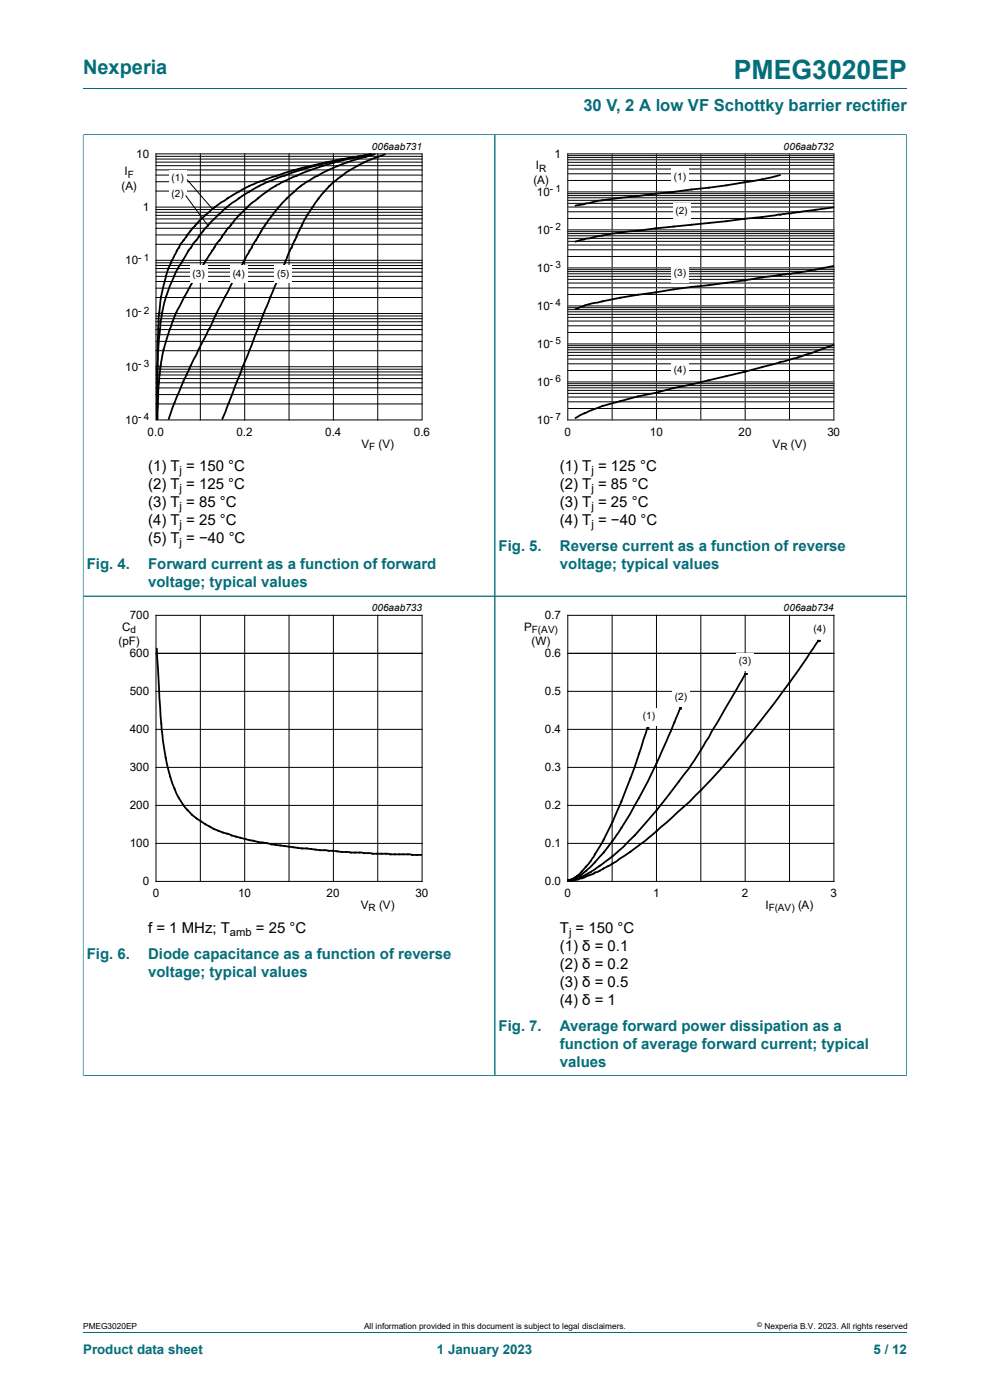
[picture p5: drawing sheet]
<svg xmlns="http://www.w3.org/2000/svg" width="210mm" height="297mm" viewBox="0 0 210 297" stroke-linecap="round" stroke-linejoin="round" font-family="sans-serif">
<path d="M17.6 18.8h174.8M17.6 28.5v98h87.4v-97.9h-87.4" fill="none" stroke="#036e7a" stroke-width=".21"/>
<path d="M20.4 29.8h81.8v66.3h-81.8z" fill="none" stroke="#fff" stroke-width=".21"/>
<g fill="none" stroke="#000" stroke-width=".21">
<path d="M33.1 32.6h56.4v56.5h-56.4zM33.1 38.6h56.4M33.1 37.1h56.4M33.1 36h56.4M33.1 35.2h56.4M33.1 34.4h56.4M33.1 33.7h56.4M33.1 33.2h56.4M42.5 32.6v56.5M51.9 32.6v56.5M61.3 32.6v56.5M70.7 32.6v56.5"/>
<path d="M80.1 32.6v56.5M33.1 59.7h56.4M33.1 58.6h56.4M33.1 57.7h56.4M33.1 57h56.4M33.1 56.3h56.4M33.1 55.7h56.4M33.1 55.2h56.4M33.1 51.8h56.4M33.1 49.8h56.4M33.1 48.4h56.4M33.1 47.3h56.4"/>
<path d="M33.1 46.4h56.4M33.1 45.7h56.4M33.1 45h56.4M33.1 44.5h56.4M33.1 43.9h56.4M33.1 40.5h56.4M33.1 79.6h56.4M33.1 78.9h56.4M33.1 78.3h56.4M33.1 77.8h56.4M33.1 74.4h56.4M33.1 72.4h56.4"/>
<path d="M33.1 71h56.4M33.1 69.9h56.4M33.1 69h56.4M33.1 68.3h56.4M33.1 67.6h56.4M33.1 67h56.4M33.1 66.5h56.4M33.1 63.1h56.4M33.1 61.1h56.4M33.1 85.7h56.4M33.1 83.7h56.4M33.1 82.3h56.4"/>
<path d="M33.1 81.2h56.4M33.1 80.3h56.4"/>
</g>
<path d="M78.7 32.7a85.1 85.1 0 0 0-23.7 6.8 39.1 39.1 0 0 0-14.7 13.3l-.2 .1a39.1 39.1 0 0 0-5.2 11.1 53.8 53.8 0 0 0-1.4 12.2l-.1 1.4M79.4 32.7a45.1 45.1 0 0 0-15.6 6.8 40.8 40.8 0 0 0-9.8 11.9l-7.7 14.3-1.7 3.6-3.5 6.9a99.8 99.8 0 0 0-5.3 12.6M81.6 32.7a27.3 27.3 0 0 0-17.6 15.2l-2.4 5-5.7 13.7-8.7 22.2M33.4 77.6l-.1 7.9M33.4 77.6v-1.4a112.2 112.2 0 0 1 .8-13.2 29.4 29.4 0 0 1 12-19.5 37.1 37.1 0 0 1 12.6-6.2 116.6 116.6 0 0 1 19.8-4.6 64.1 64.1 0 0 0-20.2 6.8 38.1 38.1 0 0 0-11.8 11.5l-.7 .7-1.2 2a90.6 90.6 0 0 0-8.1 14.5 47.7 47.7 0 0 0-3.1 18.2l-.1 2.4M33.3 85.5v3.3" fill="none" stroke="#000" stroke-width=".38"/>
<g fill="#fff">
<path d="M35.8 36.1h3.9v3.7h-3.9z"/>
<path d="M35.8 39.5h3.9v3.7h-3.9z"/>
<path d="M40.3 56.3h3.8v3.7h-3.8z"/>
<path d="M48.8 56.3h3.8v3.7h-3.8z"/>
<path d="M58.2 56.3h3.8v3.7h-3.8z"/>
</g>
<path d="M39.7 38.1l5.4 6.3M120.4 32.6v56.5M129.8 32.6v56.5M139.3 32.6v56.5M148.7 32.6v56.5M158.1 32.6v56.5M167.5 32.6v56.5M176.9 32.6v56.5M39.4 41.5l4.8 6.5" fill="none" stroke="#000" stroke-width=".21"/>
<path d="M192.3 28.5v98h-87.3v-97.9h87.4" fill="none" stroke="#036e7a" stroke-width=".21"/>
<path d="M107.7 29.8h81.9v66.3h-81.9z" fill="none" stroke="#fff" stroke-width=".21"/>
<path d="M120.4 89.1h56.5z" fill="#fff"/>
<path d="M120.4 89.1h56.5" fill="none" stroke="#000" stroke-width=".21"/>
<path d="M120.4 86.7h56.5z" fill="#fff"/>
<path d="M120.4 86.7h56.5" fill="none" stroke="#000" stroke-width=".21"/>
<path d="M120.4 85.2h56.5z" fill="#fff"/>
<path d="M120.4 85.2h56.5" fill="none" stroke="#000" stroke-width=".21"/>
<path d="M120.4 84.2h56.5z" fill="#fff"/>
<path d="M120.4 84.2h56.5" fill="none" stroke="#000" stroke-width=".21"/>
<path d="M120.4 83.5h56.5z" fill="#fff"/>
<path d="M120.4 83.5h56.5" fill="none" stroke="#000" stroke-width=".21"/>
<path d="M120.4 82.8h56.5z" fill="#fff"/>
<path d="M120.4 82.8h56.5" fill="none" stroke="#000" stroke-width=".21"/>
<path d="M120.4 82.3h56.5z" fill="#fff"/>
<path d="M120.4 82.3h56.5" fill="none" stroke="#000" stroke-width=".21"/>
<path d="M120.4 81.8h56.5z" fill="#fff"/>
<path d="M120.4 81.8h56.5" fill="none" stroke="#000" stroke-width=".21"/>
<path d="M120.4 81.4h56.5z" fill="#fff"/>
<path d="M120.4 81.4h56.5" fill="none" stroke="#000" stroke-width=".21"/>
<path d="M120.4 81h56.5z" fill="#fff"/>
<path d="M120.4 81h56.5" fill="none" stroke="#000" stroke-width=".21"/>
<path d="M120.4 78.6h56.5z" fill="#fff"/>
<path d="M120.4 78.6h56.5" fill="none" stroke="#000" stroke-width=".21"/>
<path d="M120.4 77.2h56.5z" fill="#fff"/>
<path d="M120.4 77.2h56.5" fill="none" stroke="#000" stroke-width=".21"/>
<path d="M120.4 76.2h56.5z" fill="#fff"/>
<path d="M120.4 76.2h56.5" fill="none" stroke="#000" stroke-width=".21"/>
<path d="M120.4 75.4h56.5z" fill="#fff"/>
<path d="M120.4 75.4h56.5" fill="none" stroke="#000" stroke-width=".21"/>
<path d="M120.4 74.8h56.5z" fill="#fff"/>
<path d="M120.4 74.8h56.5" fill="none" stroke="#000" stroke-width=".21"/>
<path d="M120.4 74.2h56.5z" fill="#fff"/>
<path d="M120.4 74.2h56.5" fill="none" stroke="#000" stroke-width=".21"/>
<path d="M120.4 73.7h56.5z" fill="#fff"/>
<path d="M120.4 73.7h56.5" fill="none" stroke="#000" stroke-width=".21"/>
<path d="M120.4 73.3h56.5z" fill="#fff"/>
<path d="M120.4 73.3h56.5" fill="none" stroke="#000" stroke-width=".21"/>
<path d="M120.4 73h56.5z" fill="#fff"/>
<path d="M120.4 73h56.5" fill="none" stroke="#000" stroke-width=".21"/>
<path d="M120.4 70.5h56.5z" fill="#fff"/>
<path d="M120.4 70.5h56.5" fill="none" stroke="#000" stroke-width=".21"/>
<path d="M120.4 69.1h56.5z" fill="#fff"/>
<path d="M120.4 69.1h56.5" fill="none" stroke="#000" stroke-width=".21"/>
<path d="M120.4 68.1h56.5z" fill="#fff"/>
<path d="M120.4 68.1h56.5" fill="none" stroke="#000" stroke-width=".21"/>
<path d="M120.4 67.3h56.5z" fill="#fff"/>
<path d="M120.4 67.3h56.5" fill="none" stroke="#000" stroke-width=".21"/>
<path d="M120.4 66.7h56.5z" fill="#fff"/>
<path d="M120.4 66.7h56.5" fill="none" stroke="#000" stroke-width=".21"/>
<path d="M120.4 66.1h56.5z" fill="#fff"/>
<path d="M120.4 66.1h56.5" fill="none" stroke="#000" stroke-width=".21"/>
<path d="M120.4 65.7h56.5z" fill="#fff"/>
<path d="M120.4 65.7h56.5" fill="none" stroke="#000" stroke-width=".21"/>
<path d="M120.4 65.3h56.5z" fill="#fff"/>
<path d="M120.4 65.3h56.5" fill="none" stroke="#000" stroke-width=".21"/>
<path d="M120.4 64.9h56.5z" fill="#fff"/>
<path d="M120.4 64.9h56.5" fill="none" stroke="#000" stroke-width=".21"/>
<path d="M120.4 62.5h56.5z" fill="#fff"/>
<path d="M120.4 62.5h56.5" fill="none" stroke="#000" stroke-width=".21"/>
<path d="M120.4 61.1h56.5z" fill="#fff"/>
<path d="M120.4 61.1h56.5" fill="none" stroke="#000" stroke-width=".21"/>
<path d="M120.4 60h56.5z" fill="#fff"/>
<path d="M120.4 60h56.5" fill="none" stroke="#000" stroke-width=".21"/>
<path d="M120.4 59.3h56.5z" fill="#fff"/>
<path d="M120.4 59.3h56.5" fill="none" stroke="#000" stroke-width=".21"/>
<path d="M120.4 58.6h56.5z" fill="#fff"/>
<path d="M120.4 58.6h56.5" fill="none" stroke="#000" stroke-width=".21"/>
<path d="M120.4 58.1h56.5z" fill="#fff"/>
<path d="M120.4 58.1h56.5" fill="none" stroke="#000" stroke-width=".21"/>
<path d="M120.4 57.6h56.5z" fill="#fff"/>
<path d="M120.4 57.6h56.5" fill="none" stroke="#000" stroke-width=".21"/>
<path d="M120.4 57.2h56.5z" fill="#fff"/>
<path d="M120.4 57.2h56.5" fill="none" stroke="#000" stroke-width=".21"/>
<path d="M120.4 56.8h56.5z" fill="#fff"/>
<path d="M120.4 56.8h56.5" fill="none" stroke="#000" stroke-width=".21"/>
<path d="M120.4 54.4h56.5z" fill="#fff"/>
<path d="M120.4 54.4h56.5" fill="none" stroke="#000" stroke-width=".21"/>
<path d="M120.4 53h56.5z" fill="#fff"/>
<path d="M120.4 53h56.5" fill="none" stroke="#000" stroke-width=".21"/>
<path d="M120.4 52h56.5z" fill="#fff"/>
<path d="M120.4 52h56.5" fill="none" stroke="#000" stroke-width=".21"/>
<path d="M120.4 51.2h56.5z" fill="#fff"/>
<path d="M120.4 51.2h56.5" fill="none" stroke="#000" stroke-width=".21"/>
<path d="M120.4 50.6h56.5z" fill="#fff"/>
<path d="M120.4 50.6h56.5" fill="none" stroke="#000" stroke-width=".21"/>
<path d="M120.4 50h56.5z" fill="#fff"/>
<path d="M120.4 50h56.5" fill="none" stroke="#000" stroke-width=".21"/>
<path d="M120.4 49.6h56.5z" fill="#fff"/>
<path d="M120.4 49.6h56.5" fill="none" stroke="#000" stroke-width=".21"/>
<path d="M120.4 49.1h56.5z" fill="#fff"/>
<path d="M120.4 49.1h56.5" fill="none" stroke="#000" stroke-width=".21"/>
<path d="M120.4 48.8h56.5z" fill="#fff"/>
<path d="M120.4 48.8h56.5" fill="none" stroke="#000" stroke-width=".21"/>
<path d="M120.4 46.3h56.5z" fill="#fff"/>
<path d="M120.4 46.3h56.5" fill="none" stroke="#000" stroke-width=".21"/>
<path d="M120.4 44.9h56.5z" fill="#fff"/>
<path d="M120.4 44.9h56.5" fill="none" stroke="#000" stroke-width=".21"/>
<path d="M120.4 43.9h56.5z" fill="#fff"/>
<path d="M120.4 43.9h56.5" fill="none" stroke="#000" stroke-width=".21"/>
<path d="M120.4 43.1h56.5z" fill="#fff"/>
<path d="M120.4 43.1h56.5" fill="none" stroke="#000" stroke-width=".21"/>
<path d="M120.4 42.5h56.5z" fill="#fff"/>
<path d="M120.4 42.5h56.5" fill="none" stroke="#000" stroke-width=".21"/>
<path d="M120.4 42h56.5z" fill="#fff"/>
<path d="M120.4 42h56.5" fill="none" stroke="#000" stroke-width=".21"/>
<path d="M120.4 41.5h56.5z" fill="#fff"/>
<path d="M120.4 41.5h56.5" fill="none" stroke="#000" stroke-width=".21"/>
<path d="M120.4 41.1h56.5z" fill="#fff"/>
<path d="M120.4 41.1h56.5" fill="none" stroke="#000" stroke-width=".21"/>
<path d="M120.4 40.7h56.5z" fill="#fff"/>
<path d="M120.4 40.7h56.5" fill="none" stroke="#000" stroke-width=".21"/>
<path d="M120.4 38.3h56.5z" fill="#fff"/>
<path d="M120.4 38.3h56.5" fill="none" stroke="#000" stroke-width=".21"/>
<path d="M120.4 36.9h56.5z" fill="#fff"/>
<path d="M120.4 36.9h56.5" fill="none" stroke="#000" stroke-width=".21"/>
<path d="M120.4 35.9h56.5z" fill="#fff"/>
<path d="M120.4 35.9h56.5" fill="none" stroke="#000" stroke-width=".21"/>
<path d="M120.4 35.1h56.5z" fill="#fff"/>
<path d="M120.4 35.1h56.5" fill="none" stroke="#000" stroke-width=".21"/>
<path d="M120.4 34.4h56.5z" fill="#fff"/>
<path d="M120.4 34.4h56.5" fill="none" stroke="#000" stroke-width=".21"/>
<path d="M120.4 33.9h56.5z" fill="#fff"/>
<path d="M120.4 33.9h56.5" fill="none" stroke="#000" stroke-width=".21"/>
<path d="M120.4 33.4h56.5z" fill="#fff"/>
<path d="M120.4 33.4h56.5" fill="none" stroke="#000" stroke-width=".21"/>
<path d="M120.4 33h56.5z" fill="#fff"/>
<path d="M120.4 33h56.5" fill="none" stroke="#000" stroke-width=".21"/>
<path d="M120.4 32.6h56.5z" fill="#fff"/>
<path d="M120.4 32.6h56.5" fill="none" stroke="#000" stroke-width=".21"/>
<path d="M165.4 37.2a161.3 161.3 0 0 1-20.6 3.3l-9.5 1.1a55.3 55.3 0 0 0-11.3 1.6l-1.9 .4M176.7 44l-8.9 1.3h-.9l-12.8 1.6-20.7 2.2a57 57 0 0 0-9.7 1.8l-1.6 .3M176.7 56.4l-7.1 1.4-4.5 .5-14.8 2.2a229.4 229.4 0 0 0-25.5 4.1l-2.7 1M176.7 73.2l-7.8 2.8-11 2.9-15 3.4-3.8 1a71.7 71.7 0 0 0-15.1 4.3l-1.9 1.1" fill="none" stroke="#000" stroke-width=".38"/>
<g fill="#fff">
<path d="M142.3 35.8h3.9v3.7h-3.9z"/>
<path d="M142.7 43.1h3.8v3.6h-3.8z"/>
<path d="M142.3 56.2h3.9v3.7h-3.9z"/>
<path d="M142.3 76.8h3.9v3.7h-3.9z"/>
</g>
<path d="M105 126.5v101.7M17.6 228.2h174.8M192.3 228.2v-101.7h-174.7v101.7" fill="none" stroke="#036e7a" stroke-width=".21"/>
<g fill="none" stroke="#000" stroke-width=".21">
<path d="M33.1 138.6h56.4M33.1 130.5h56.4v56.5h-56.4zM42.5 130.5v56.5M51.9 130.5v56.5M61.3 130.5v56.5M70.7 130.5v56.5M80.1 130.5v56.5M120.4 138.6h56.5M120.4 130.5h56.5v56.5h-56.5zM129.8 130.5v56.5M139.3 130.5v56.5M148.7 130.5v56.5"/>
<path d="M158.1 130.5v56.5M167.5 130.5v56.5M33.1 146.7h56.4M33.1 154.7h56.4M120.4 146.7h56.5M120.4 154.7h56.5M33.1 162.8h56.4M33.1 170.9h56.4M33.1 178.9h56.4M120.4 162.8h56.5M120.4 170.9h56.5M120.4 178.9h56.5"/>
</g>
<path d="M20.4 127.7h81.8v66.3h-81.8zM107.7 127.7h81.9v66.3h-81.9z" fill="none" stroke="#fff" stroke-width=".21"/>
<path d="M33.3 137.6l.5 10.5a68.9 68.9 0 0 0 2.8 18.1 15.8 15.8 0 0 0 9.7 10 57.8 57.8 0 0 0 13.2 3.2l2.7 .3a153.9 153.9 0 0 0 14.6 1.2l2.2 .2 10.3 .3M173.6 136a257.3 257.3 0 0 1-22.5 29.1l-3.6 3.6a157.6 157.6 0 0 1-10.6 9.7l-.8 .5a46.5 46.5 0 0 1-11.1 6.8l-2.4 .9-1.1 .1M137.3 154.4l-.5 1.7a141.4 141.4 0 0 1-9.2 22.9 21.7 21.7 0 0 1-5.7 7.2l-.5 .4h-.3l-.1 .2M144.3 150.3l-1.6 3.7a125.9 125.9 0 0 1-11.9 23.2 33.3 33.3 0 0 1-8 8.7l-1.5 .8M158.1 143l-8.4 14.3a56.6 56.6 0 0 1-5.7 8.5 103.2 103.2 0 0 1-13 14.9 32.9 32.9 0 0 1-8.6 5.7l-.9 .3M120.7 186.8h.3M121.2 186.7l-.5 .1h.3M121.5 186.7l-.5 .1M121.5 186.7h-.7v.1" fill="none" stroke="#000" stroke-width=".38"/>
<g fill="#fff">
<path d="M135.8 150.2h3.8v3.7h-3.8z"/>
<path d="M142.6 146.1h3.8v3.6h-3.8z"/>
<path d="M156.1 138.6h3.8v3.6h-3.8z"/>
<path d="M172 131.7h3.8v3.7h-3.8z"/>
</g>
<path d="M17.6 28.6v199.5M17.7 28.6h174.6M105 28.6v199.5M192.3 28.6v199.5M17.7 126.5h174.6M17.7 228.2h174.6M17.6 282.6h174.8" fill="none" stroke="#036e7a" stroke-width=".21"/>
<text font-size="5.6" fill="#036e7a" x="155.7" y="16.8">PMEG3020EP</text>
<text font-size="4.2" fill="#036e7a" x="17.6" y="15.6">Nexperia</text>
<text font-size="3.5" fill="#036e7a" x="123.7" y="23.7">30 V, 2 A low VF Schottky barrier rectifier</text>
<g font-size="3.2">
<text x="31.4" y="100">(1) T = 150 °C</text>
<text x="118.8" y="100">(1) T = 125 °C</text>
<text x="31.4" y="103.8">(2) T = 125 °C</text>
<text x="31.4" y="107.6">(3) T = 85 °C</text>
<text x="118.8" y="107.6">(3) T = 25 °C</text>
<text x="118.8" y="103.8">(2) T = 85 °C</text>
<text x="31.4" y="111.4">(4) T = 25 °C</text>
<text x="118.8" y="111.4">(4) T = −40 °C</text>
<text x="31.4" y="115.2">(5) T = −40 °C</text>
<text x="31.4" y="197.9">f = 1 MHz; T</text>
<text x="54.3" y="197.9">= 25 °C</text>
<text x="118.8" y="197.9">T = 150 °C</text>
<text x="118.8" y="201.7">(1) δ = 0.1</text>
<text x="118.8" y="205.5">(2) δ = 0.2</text>
<text x="118.8" y="209.3">(3) δ = 0.5</text>
<text x="118.8" y="213.1">(4) δ = 1</text>
</g>
<g font-size="3.2" fill="#036e7a">
<text x="105.8" y="117">Fig. 5.</text>
<text x="118.8" y="117">Reverse current as a function of reverse</text>
<text x="18.4" y="120.8">Fig. 4.</text>
<text x="31.4" y="120.8">Forward current as a function of forward</text>
<text x="31.4" y="124.6">voltage; typical values</text>
<text x="118.8" y="120.8">voltage; typical values</text>
<text x="18.4" y="203.5">Fig. 6.</text>
<text x="31.4" y="203.5">Diode capacitance as a function of reverse</text>
<text x="31.4" y="207.3">voltage; typical values</text>
<text x="105.8" y="218.7">Fig. 7.</text>
<text x="118.8" y="218.7">Average forward power dissipation as a</text>
<text x="118.8" y="222.5">function of average forward current; typical</text>
<text x="118.8" y="226.3">values</text>
</g>
<g font-size="2.8" fill="#036e7a">
<text x="17.6" y="287.2">Product data sheet</text>
<text x="92.7" y="287.2">1 January 2023</text>
<text x="185.3" y="287.2">5 / 12</text>
</g>
<g font-size="2.5">
<text x="28.9" y="33.5">10</text>
<text x="113.7" y="35.9">I</text>
<text x="117.7" y="33.5">1</text>
<text x="25.8" y="40.2">(A)</text>
<text x="26.4" y="37.2">I</text>
<text x="113.1" y="38.9">(A)</text>
<text x="113.9" y="41.5">10</text>
<text x="30.3" y="44.8">1</text>
<text x="113.9" y="49.6">10</text>
<text x="26.6" y="56">10</text>
<text x="113.9" y="57.7">10</text>
<text x="113.9" y="65.7">10</text>
<text x="26.6" y="67.3">10</text>
<text x="113.9" y="73.8">10</text>
<text x="26.6" y="78.6">10</text>
<text x="113.9" y="81.9">10</text>
<text x="26.6" y="89.9">10</text>
<text x="113.9" y="89.9">10</text>
<text x="31.3" y="92.5">0.0</text>
<text x="50.2" y="92.5">0.2</text>
<text x="69" y="92.5">0.4</text>
<text x="76.7" y="95">V</text>
<text x="80.3" y="95">(V)</text>
<text x="87.8" y="92.5">0.6</text>
<text x="119.7" y="92.5">0</text>
<text x="137.8" y="92.5">10</text>
<text x="156.6" y="92.5">20</text>
<text x="163.9" y="95">V</text>
<text x="167.8" y="95">(V)</text>
<text x="175.5" y="92.5">30</text>
<text x="27.5" y="131.4">700</text>
<text x="115.6" y="131.4">0.7</text>
<text x="25.2" y="136.9">(pF)</text>
<text x="25.9" y="133.9">C</text>
<text x="111.2" y="133.9">P</text>
<text x="112.8" y="136.9">(W)</text>
<text x="27.5" y="139.4">600</text>
<text x="115.6" y="139.4">0.6</text>
<text x="27.5" y="147.5">500</text>
<text x="115.6" y="147.5">0.5</text>
<text x="27.5" y="155.6">400</text>
<text x="115.6" y="155.6">0.4</text>
<text x="27.5" y="163.6">300</text>
<text x="115.6" y="163.6">0.3</text>
<text x="27.5" y="171.7">200</text>
<text x="115.6" y="171.7">0.2</text>
<text x="27.5" y="179.8">100</text>
<text x="115.6" y="179.8">0.1</text>
<text x="30.3" y="187.8">0</text>
<text x="32.4" y="190.4">0</text>
<text x="50.5" y="190.4">10</text>
<text x="69.3" y="190.4">20</text>
<text x="88.2" y="190.4">30</text>
<text x="115.6" y="187.8">0.0</text>
<text x="119.7" y="190.4">0</text>
<text x="138.5" y="190.4">1</text>
<text x="157.3" y="190.4">2</text>
<text x="176.1" y="190.4">3</text>
<text x="76.5" y="192.9">V</text>
<text x="80.4" y="192.9">(V)</text>
<text x="162.4" y="192.9">I</text>
<text x="169.3" y="192.9">(A)</text>
</g>
<g font-size="2.4">
<text x="38.1" y="100.6">j</text>
<text x="125.5" y="100.6">j</text>
<text x="38.1" y="104.4">j</text>
<text x="125.5" y="104.4">j</text>
<text x="38.1" y="108.2">j</text>
<text x="38.1" y="112">j</text>
<text x="125.5" y="112">j</text>
<text x="125.5" y="108.2">j</text>
<text x="38.1" y="115.8">j</text>
<text x="48.8" y="198.5">amb</text>
<text x="120.7" y="198.5">j</text>
</g>
<g font-size="2.1">
<text x="78.9" y="31.8">006aab731</text>
<text x="166.2" y="31.8">006aab732</text>
<text x="27.1" y="37.7">F</text>
<text x="36.4" y="38.5">(1)</text>
<text x="36.4" y="41.9">(2)</text>
<text x="114.3" y="36.5">R</text>
<text x="116.6" y="40.8">- 1</text>
<text x="142.9" y="38.2">(1)</text>
<text x="143.3" y="45.5">(2)</text>
<text x="116.6" y="48.8">- 2</text>
<text x="29.3" y="55.3">- 1</text>
<text x="40.8" y="58.7">(3</text>
<text x="42.7" y="58.7">)</text>
<text x="49.4" y="58.7">(4)</text>
<text x="58.8" y="58.7">(5)</text>
<text x="116.6" y="56.9">- 3</text>
<text x="142.9" y="58.6">(3)</text>
<text x="116.6" y="65">- 4</text>
<text x="29.3" y="66.6">- 2</text>
<text x="29.3" y="77.9">- 3</text>
<text x="116.6" y="73">- 5</text>
<text x="116.6" y="81.1">- 6</text>
<text x="142.9" y="79.2">(4)</text>
<text x="29.3" y="89.2">- 4</text>
<text x="116.6" y="89.2">- 7</text>
<text x="78.3" y="95.4">F</text>
<text x="165.5" y="95.4">R</text>
<text x="78.9" y="129.7">006aab733</text>
<text x="166.2" y="129.7">006aab734</text>
<text x="27.7" y="134.4">d</text>
<text x="112.8" y="134.4">F(AV)</text>
<text x="172.6" y="134.1">(4)</text>
<text x="156.7" y="141">(3</text>
<text x="158.6" y="141">)</text>
<text x="143.2" y="148.4">(2)</text>
<text x="136.4" y="152.6">(1)</text>
<text x="78.2" y="193.3">R</text>
<text x="163.1" y="193.3">F(AV)</text>
</g>
<g font-size="1.8">
<text x="17.6" y="282">PMEG3020EP</text>
<text x="77.2" y="282">All information provided in this document is subject to legal disclaimers.</text>
<text x="162.2" y="282">Nexperia B.V. 2023. All rights reserved</text>
</g>
<text font-size="1.4" x="160.6" y="281.6">©</text>
</svg>
